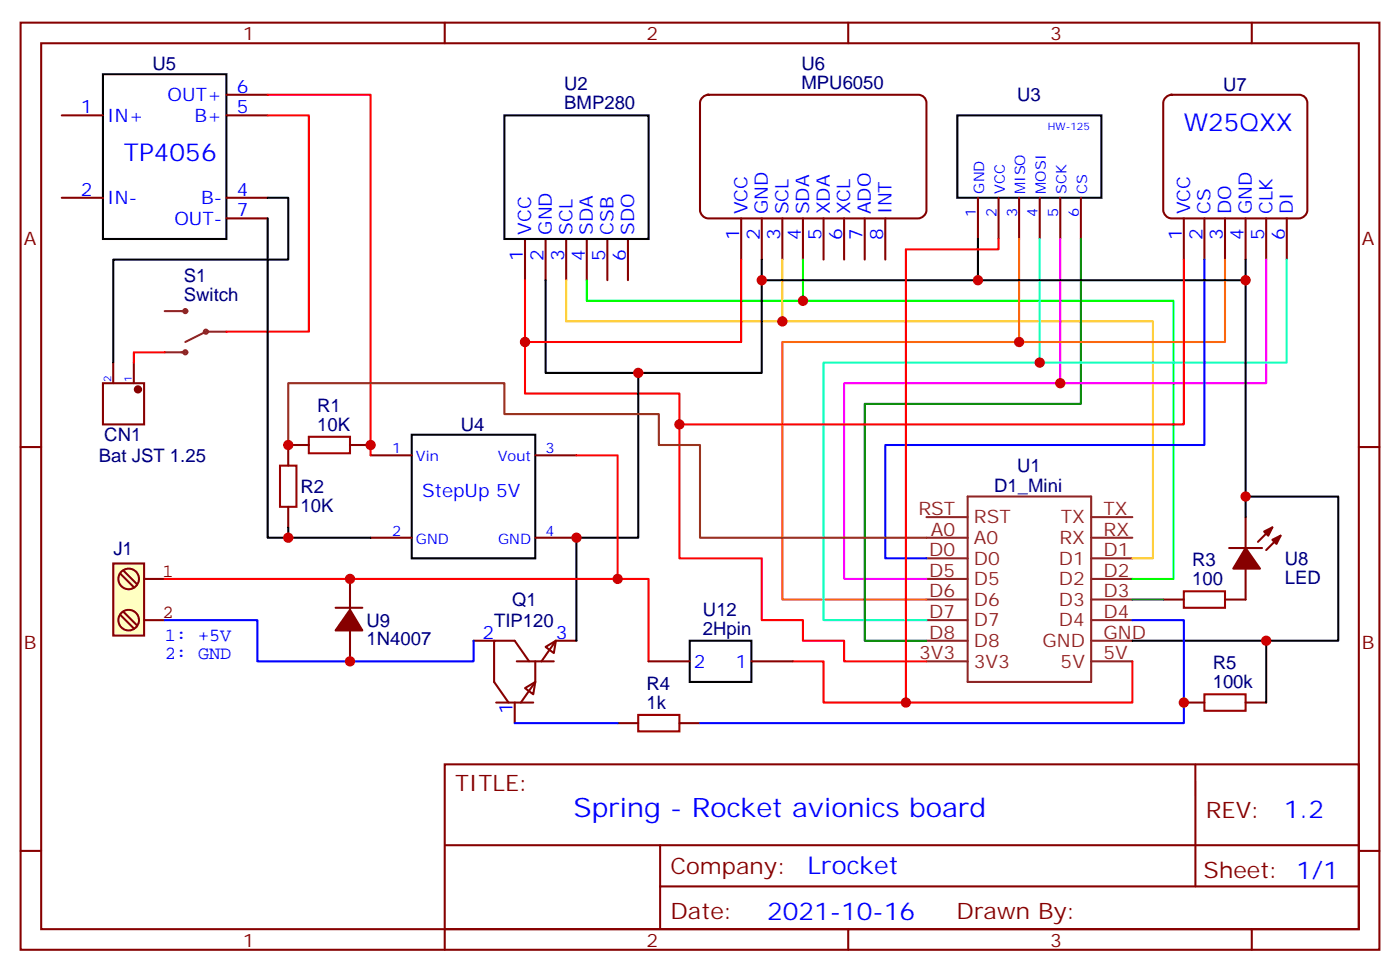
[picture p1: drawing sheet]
<svg xmlns="http://www.w3.org/2000/svg" width="240mm" height="166mm" viewBox="0 0 240 166" stroke-linecap="round" stroke-linejoin="round" font-family="sans-serif">
<g fill="none" stroke="#870000" stroke-width=".35">
<path d="M3.5 3.9h232.9v158.7h-232.9zM7.1 7.4h225.7v151.7h-225.7zM76.2 3.9v3.5M145.3 3.9v3.5M214.5 3.9v3.5M90 40.9v7.1M93.5 40.9v7.1M97 40.9v7.1M100.5 40.9v7.1M104.1 40.9v7.1M107.6 40.9v7.1M3.5 76.6h3.6"/>
<path d="M232.8 76.6h3.6M76.2 130.9h156.6v28.2h-156.6zM204.8 130.9v20.9M3.5 145.7h3.6M76.2 159.1v3.5M76.2 144.7h156.5M113.1 151.8h119.6M113.1 144.7v14.1M145.3 159.1v3.5M214.5 159.1v3.5M232.8 145.7h3.6"/>
</g>
<g fill="none" stroke="#8c2424" stroke-width=".35">
<path d="M158.7 99.1h7.1M158.7 95.6h7.1M158.7 92.1h7.1M158.7 88.5h7.1M165.8 85h21.2v31.8h-21.2zM187 99.1h7M187 95.6h7M187 92.1h7M187 88.5h7M158.7 113.2h7.1M158.7 109.7h7.1M158.7 106.2h7.1"/>
<path d="M158.7 102.7h7.1M187 113.2h7M187 109.7h7M187 106.2h7M187 102.7h7"/>
</g>
<path d="M86.4 19.8h24.7v21.1h-24.7z" fill="none" stroke="#000" stroke-width=".35"/>
<path d="M120.3 16.8l.3-.3 .8-.3h35.9a1.41 1.41 0 0 1 1.4 1.4v18.4a1.51 1.51 0 0 1-1.4 1.4h-35.9a1.51 1.51 0 0 1-1.5-1.4v-18.4z" fill="#fff" stroke="#800000" stroke-width=".35"/>
<g fill="none" stroke="#870000" stroke-width=".35">
<path d="M127 37.4v7M130.5 37.4v7M134.1 37.4v7M137.6 37.4v7M141.1 37.4v7M144.6 37.4v7M148.2 37.4v7M151.7 37.4v7M167.6 33.9v7M171.1 33.9v7M174.6 33.9v7M178.2 33.9v7"/>
<path d="M181.7 33.9v7M185.2 33.9v7"/>
</g>
<path d="M164 19.8h24.7v14.1h-24.7z" fill="none" stroke="#000" stroke-width=".35"/>
<path d="M199.6 16.8l.4-.3 .7-.3h21.9a1.41 1.41 0 0 1 1.4 1.4v18.4a1.51 1.51 0 0 1-1.4 1.4h-21.9a1.51 1.51 0 0 1-1.4-1.4v-18.4z" fill="#fff" stroke="#800000" stroke-width=".35"/>
<g fill="none" stroke="#870000" stroke-width=".35">
<path d="M10.6 19.8h7M38.8 19.8h7.1M38.8 16.2h7.1M10.6 33.9h7M38.8 33.9h7.1M38.8 37.4h7.1M202.8 37.4v7M206.4 37.4v7M209.9 37.4v7M213.4 37.4v7M217 37.4v7M220.5 37.4v7"/>
<path d="M17.6 65.6h7.1v7.1h-7.1zM19.4 62.1v3.5M22.9 62.1v3.5M52.9 76.2h-3.5v3.5M60 76.2h3.5M63.5 78h7.1M91.7 78h7.1M49.4 86.8v3.5M63.5 92.1h7.1M91.7 92.1h7.1M210.6 93.8h5.7M213.4 88.5v5.3"/>
<path d="M213.4 97.4v5.3h-3.5M218 90.3l-2.5 2.5M219.4 91.7l-2.4 2.5M81.1 109.7h3.6M88.5 113.2h6.4M90 117.8l1.7-1-.3 2.1zM90.7 113.2l-2.5-3.5h-3.5v7.1l2.4 3.5M91.7 113.2v3.6l-2.4 3.5M93.5 110.8l1.7-1.1-.3 2.1zM98.8 109.7h-3.6l-2.4 3.5M199.3 102.7h3.5M85 120.3h6.4"/>
<path d="M88.2 120.3v3.5M105.8 123.8h3.6M116.4 123.8h3.5M202.8 120.3h3.6M213.4 120.3h3.6"/>
</g>
<path d="M17.6 12.7h21.2v28.2h-21.2zM45.9 33.9h3.5v10.5h-30v17.7M45.9 37.4v54.7h17.6M93.5 48v15.9h15.9v28.2h-10.6v17.6M130.5 44.4v19.5h-21.1M167.6 40.9v7.1h-37.1M167.6 48h45.8M213.4 44.4v44.1M70.6 74.4h21.1v21.2h-21.1zM213.4 85h15.9v24.7h-35.3" fill="none" stroke="#000" stroke-width=".35"/>
<g fill="#870000" stroke="#870000" stroke-width=".35">
<path d="M213.4 93.8l2.5 3.6h-4.6z"/>
<path d="M218 92.4l1.4-.7-.7 1.4z"/>
<path d="M216.6 91l1.4-.7-.7 1.4z"/>
<circle cx="23.6" cy="66.7" r=".53"/>
</g>
<g fill="none" stroke="#8c2424" stroke-width=".35">
<path d="M28.2 53.3h3.5M38.8 56.8h-3.5l-3.6 1.8M28.2 60.3h3.5"/>
<circle cx="31.8" cy="53.3" r=".35"/>
<circle cx="35.3" cy="56.8" r=".35"/>
<circle cx="31.8" cy="60.3" r=".35"/>
</g>
<path d="M45.9 19.8h7v37h-14.1M45.9 16.2h17.6v61.8M90 48v19.4h26.4v28.2h14.1v10.6h7.1v3.5h7v3.5h14.1M127 44.4v14.2h-37" fill="none" stroke="#f00" stroke-width=".35"/>
<path d="M48 79.7h2.8v7.1h-2.8zM52.9 74.8h7.1v2.8h-7.1zM202.8 101.2h7.1v2.9h-7.1zM206.4 118.9h7v2.8h-7zM109.4 122.4h7v2.8h-7z" fill="none" stroke="#a10000" stroke-width=".35"/>
<path d="M97 48v7h100.6v40.6h-3.6M134.1 44.4v10.6" fill="none" stroke="#fc0" stroke-width=".35"/>
<path d="M100.5 48v3.5h100.6v47.6h-7.1M137.6 44.4v7.1" fill="none" stroke="#0f0" stroke-width=".35"/>
<path d="M181.7 40.9v24.7h-37.1v33.5h14.1M217 44.4v21.2h-35.3" fill="none" stroke="#f0f" stroke-width=".35"/>
<path d="M174.6 40.9v17.7h-40.5v44.1h24.6M209.9 44.4v14.2h-35.3" fill="none" stroke="#f60" stroke-width=".35"/>
<path d="M178.2 40.9v21.2h-37.1v44.1h17.6M220.5 44.4v17.7h-42.3" fill="none" stroke="#0ff" stroke-width=".35"/>
<path d="M185.2 40.9v28.2h-37v40.6h10.5" fill="none" stroke="#008700" stroke-width=".35"/>
<path d="M206.4 44.4v31.8h-54.7v19.4h7M194 106.2h8.8v17.6h-82.9" fill="none" stroke="#00f" stroke-width=".35"/>
<path d="M49.4 76.2v-10.6h37v5.3h26.5v5.3h7v15.9h38.8" fill="none" stroke="#930" stroke-width=".35"/>
<path d="M19.4 96.5h5.3v12.3h-5.3z" fill="#ffffc2" stroke="#850000" stroke-width=".35"/>
<path d="M20.6 98.2l2.3 2.3M21.2 97.7l2.3 2.3M23.8 99.1a1.76 1.76 0 0 0-2.6-1.5 1.76 1.76 0 0 0-.1 3 1.76 1.76 0 0 0 2.7-1.3M24.7 99.1h3.5M20.6 105.3l2.3 2.3M21.2 104.8l2.3 2.3M23.8 106.2a1.76 1.76 0 0 0-2.6-1.6 1.76 1.76 0 0 0-.1 3.1 1.76 1.76 0 0 0 2.7-1.4M24.7 106.2h3.5" fill="none" stroke="#850000" stroke-width=".35"/>
<path d="M60 99.1v5.3M57.5 104.1h4.6M60 107.9v5.3M111.1 113.2h7.1M128.8 113.2h7" fill="none" stroke="#870000" stroke-width=".35"/>
<path d="M60 104.4l2.1 3.5h-4.6z" fill="#870000" stroke="#870000" stroke-width=".35"/>
<path d="M171.1 40.9v1.8h-15.9v77.6M202.8 44.4v28.3h-86.4M28.2 60.3h-5.3v1.8M98.8 78h7v21.1h5.3v14.1M28.2 99.1h77.6M135.8 113.2h5.3v7.1h52.9v-7.1" fill="none" stroke="#f00" stroke-width=".35"/>
<path d="M49.4 90.3v1.8M118.2 109.7h10.6v7.1h-10.6zM217 109.7v10.6" fill="none" stroke="#000" stroke-width=".35"/>
<path d="M28.2 106.2h15.9v7h37v-3.5M88.2 123.8h17.6" fill="none" stroke="#00f" stroke-width=".35"/>
<path d="M194 102.7h5.3" fill="none" stroke="#008700" stroke-width=".35"/>
<g fill="#c00">
<circle cx="134.1" cy="55" r=".88"/>
<circle cx="137.6" cy="51.5" r=".88"/>
<circle cx="90" cy="58.6" r=".88"/>
<circle cx="109.4" cy="63.9" r=".88"/>
<circle cx="181.7" cy="65.6" r=".88"/>
<circle cx="178.2" cy="62.1" r=".88"/>
<circle cx="174.6" cy="58.6" r=".88"/>
<circle cx="130.5" cy="48" r=".88"/>
<circle cx="213.4" cy="85" r=".88"/>
<circle cx="167.6" cy="48" r=".88"/>
<circle cx="213.4" cy="48" r=".88"/>
<circle cx="202.8" cy="120.3" r=".88"/>
<circle cx="49.4" cy="92.1" r=".88"/>
<circle cx="105.8" cy="99.1" r=".88"/>
<circle cx="60" cy="99.1" r=".88"/>
<circle cx="60" cy="113.2" r=".88"/>
<circle cx="217" cy="109.7" r=".88"/>
<circle cx="49.4" cy="76.2" r=".88"/>
<circle cx="63.5" cy="76.2" r=".88"/>
<circle cx="98.8" cy="92.1" r=".88"/>
<circle cx="116.4" cy="72.7" r=".88"/>
<circle cx="155.2" cy="120.3" r=".88"/>
</g>
<text font-size="4.6" fill="#00f" x="98.3" y="139.9">Spring - Rocket avionics board</text>
<g font-size="4.2" fill="#00f">
<text x="202.8" y="22.4">W25QXX</text>
<text x="21.2" y="27.5">TP4056</text>
<text x="220" y="140.1">1.2</text>
<text x="138.4" y="149.7">Lrocket</text>
<text x="131.5" y="157.5">2021-10-16</text>
</g>
<g font-size="3.9" fill="#800">
<text x="78" y="135.5">TITLE:</text>
<text x="206.6" y="140.1">REV:</text>
<text x="114.9" y="149.7">Company:</text>
<text x="206.2" y="150.3">Sheet: 1/1</text>
<text x="114.9" y="157.3">Date:</text>
<text x="163.9" y="157.4">Drawn By:</text>
</g>
<g font-size="3.2" fill="#800">
<text x="41.6" y="6.9">1</text>
<text x="110.8" y="6.9">2</text>
<text x="179.9" y="6.9">3</text>
<text x="4.1" y="42">A</text>
<text x="233.4" y="42">A</text>
<text x="4.1" y="111.1">B</text>
<text x="233.4" y="111.1">B</text>
<text x="41.6" y="162.1">1</text>
<text x="110.8" y="162.1">2</text>
<text x="179.9" y="162.1">3</text>
</g>
<g font-size="3.2" fill="#000080">
<text x="137.3" y="11.9">U6</text>
<text x="26.1" y="12.1">U5</text>
<text x="96.7" y="15.5">U2</text>
<text x="137.3" y="15.2">MPU6050</text>
<text x="174.3" y="17.4">U3</text>
<text x="209.6" y="15.6">U7</text>
<text x="96.7" y="18.7">BMP280</text>
<text x="31.5" y="51.5">Switch</text>
<text x="31.5" y="48.3">S1</text>
<text x="54.3" y="70.5">R1</text>
<text x="17.9" y="75.6">CN1</text>
<text x="54.3" y="73.7">10K</text>
<text x="78.9" y="73.8">U4</text>
<text x="17" y="79.1">Bat JST 1.25</text>
<text x="174.3" y="80.9">U1</text>
<text x="51.5" y="87.6">10K</text>
<text x="51.5" y="84.4">R2</text>
<text x="170.4" y="84.3">D1_Mini</text>
<text x="19.4" y="95">J1</text>
<text x="204.3" y="100.2">100</text>
<text x="204.3" y="97">R3</text>
<text x="220.1" y="100">LED</text>
<text x="220.1" y="96.7">U8</text>
<text x="62.8" y="107.3">U9</text>
<text x="84.7" y="107.4">TIP120</text>
<text x="87.8" y="103.8">Q1</text>
<text x="120.5" y="105.5">U12</text>
<text x="62.8" y="110.5">1N4007</text>
<text x="120.5" y="108.7">2Hpin</text>
<text x="110.8" y="118.2">R4</text>
<text x="207.8" y="117.8">100k</text>
<text x="207.8" y="114.6">R5</text>
<text x="110.8" y="121.4">1k</text>
</g>
<g font-size="3.2" fill="#00f">
<text x="28.7" y="17.3">OUT+</text>
<text x="40.6" y="15.9">6</text>
<text x="13.9" y="19.4">1</text>
<text x="18.3" y="20.8">IN+</text>
<text x="33.3" y="20.8">B+</text>
<text x="40.6" y="19.4">5</text>
<text x="13.9" y="33.5">2</text>
<text x="18.3" y="34.9">IN-</text>
<text x="34.5" y="34.9">B-</text>
<text x="40.6" y="33.5">4</text>
<text x="29.9" y="38.5">OUT-</text>
<text x="40.6" y="37">7</text>
<text x="91" y="40.2" transform="rotate(-90 91 40.2)">VCC</text>
<text x="94.5" y="40.2" transform="rotate(-90 94.5 40.2)">GND</text>
<text x="98.1" y="40.2" transform="rotate(-90 98.1 40.2)">SCL</text>
<text x="101.6" y="40.2" transform="rotate(-90 101.6 40.2)">SDA</text>
<text x="105.1" y="40.2" transform="rotate(-90 105.1 40.2)">CSB</text>
<text x="108.7" y="40.2" transform="rotate(-90 108.7 40.2)">SDO</text>
<text x="126.6" y="41.2" transform="rotate(-90 126.6 41.2)">1</text>
<text x="128.1" y="36.7" transform="rotate(-90 128.1 36.7)">VCC</text>
<text x="130.2" y="41.2" transform="rotate(-90 130.2 41.2)">2</text>
<text x="131.6" y="36.7" transform="rotate(-90 131.6 36.7)">GND</text>
<text x="133.7" y="41.2" transform="rotate(-90 133.7 41.2)">3</text>
<text x="135.1" y="36.7" transform="rotate(-90 135.1 36.7)">SCL</text>
<text x="137.2" y="41.2" transform="rotate(-90 137.2 41.2)">4</text>
<text x="138.6" y="36.7" transform="rotate(-90 138.6 36.7)">SDA</text>
<text x="140.8" y="41.2" transform="rotate(-90 140.8 41.2)">5</text>
<text x="142.2" y="36.7" transform="rotate(-90 142.2 36.7)">XDA</text>
<text x="144.3" y="41.2" transform="rotate(-90 144.3 41.2)">6</text>
<text x="145.7" y="36.7" transform="rotate(-90 145.7 36.7)">XCL</text>
<text x="147.8" y="41.2" transform="rotate(-90 147.8 41.2)">7</text>
<text x="149.2" y="36.7" transform="rotate(-90 149.2 36.7)">ADO</text>
<text x="151.3" y="41.2" transform="rotate(-90 151.3 41.2)">8</text>
<text x="152.8" y="36.7" transform="rotate(-90 152.8 36.7)">INT</text>
<text x="202.5" y="41.2" transform="rotate(-90 202.5 41.2)">1</text>
<text x="203.9" y="36.7" transform="rotate(-90 203.9 36.7)">VCC</text>
<text x="206" y="41.2" transform="rotate(-90 206 41.2)">2</text>
<text x="207.4" y="36.7" transform="rotate(-90 207.4 36.7)">CS</text>
<text x="209.5" y="41.2" transform="rotate(-90 209.5 41.2)">3</text>
<text x="211" y="36.7" transform="rotate(-90 211 36.7)">DO</text>
<text x="213.1" y="41.2" transform="rotate(-90 213.1 41.2)">4</text>
<text x="214.5" y="36.7" transform="rotate(-90 214.5 36.7)">GND</text>
<text x="216.6" y="41.2" transform="rotate(-90 216.6 41.2)">5</text>
<text x="218" y="36.7" transform="rotate(-90 218 36.7)">CLK</text>
<text x="220.1" y="41.2" transform="rotate(-90 220.1 41.2)">6</text>
<text x="221.5" y="36.7" transform="rotate(-90 221.5 36.7)">DI</text>
<text x="89.6" y="44.7" transform="rotate(-90 89.6 44.7)">1</text>
<text x="93.1" y="44.7" transform="rotate(-90 93.1 44.7)">2</text>
<text x="96.7" y="44.7" transform="rotate(-90 96.7 44.7)">3</text>
<text x="100.2" y="44.7" transform="rotate(-90 100.2 44.7)">4</text>
<text x="103.7" y="44.7" transform="rotate(-90 103.7 44.7)">5</text>
<text x="107.2" y="44.7" transform="rotate(-90 107.2 44.7)">6</text>
<text x="72.3" y="85">StepUp 5V</text>
<text x="28.2" y="109.7">1: +5V</text>
<text x="28.2" y="112.9">2: GND</text>
<text x="82.6" y="109.4">2</text>
<text x="95.2" y="109.4">3</text>
<text x="118.9" y="114.3">2</text>
<text x="126" y="114.3">1</text>
<text x="87.8" y="122.3" transform="rotate(-90 87.8 122.3)">1</text>
</g>
<g font-size="3.2" fill="#8d2323">
<text x="157.4" y="88.2">RST</text>
<text x="166.9" y="89.6">RST</text>
<text x="181.8" y="89.6">TX</text>
<text x="189.1" y="88.2">TX</text>
<text x="159.2" y="95.2">D0</text>
<text x="159.5" y="91.7">A0</text>
<text x="166.9" y="93.1">A0</text>
<text x="181.5" y="93.1">RX</text>
<text x="189.1" y="95.2">D1</text>
<text x="189.1" y="91.7">RX</text>
<text x="159.2" y="98.8">D5</text>
<text x="166.9" y="100.2">D5</text>
<text x="166.9" y="96.7">D0</text>
<text x="181.5" y="100.2">D2</text>
<text x="181.5" y="96.7">D1</text>
<text x="189.1" y="98.8">D2</text>
<text x="159.2" y="105.8">D7</text>
<text x="159.2" y="102.3">D6</text>
<text x="166.9" y="107.2">D7</text>
<text x="166.9" y="103.7">D6</text>
<text x="181.5" y="107.2">D4</text>
<text x="181.5" y="103.7">D3</text>
<text x="189.1" y="105.8">D4</text>
<text x="189.1" y="102.3">D3</text>
<text x="157.5" y="112.9">3V3</text>
<text x="159.2" y="109.4">D8</text>
<text x="166.9" y="110.8">D8</text>
<text x="178.6" y="110.8">GND</text>
<text x="189.1" y="112.9">5V</text>
<text x="189.1" y="109.4">GND</text>
<text x="166.9" y="114.3">3V3</text>
<text x="181.7" y="114.3">5V</text>
</g>
<g font-size="3.2" fill="#840000">
<text x="27.9" y="98.8">1</text>
<text x="27.9" y="105.8">2</text>
</g>
<g font-size="2.5" fill="#00f">
<text x="168.6" y="33.2" transform="rotate(-90 168.6 33.2)">GND</text>
<text x="172.2" y="33.2" transform="rotate(-90 172.2 33.2)">VCC</text>
<text x="175.7" y="33.2" transform="rotate(-90 175.7 33.2)">MISO</text>
<text x="179.2" y="33.2" transform="rotate(-90 179.2 33.2)">MOSI</text>
<text x="182.7" y="33.2" transform="rotate(-90 182.7 33.2)">SCK</text>
<text x="186.3" y="33.2" transform="rotate(-90 186.3 33.2)">CS</text>
<text x="167.2" y="37.2" transform="rotate(-90 167.2 37.2)">1</text>
<text x="170.7" y="37.2" transform="rotate(-90 170.7 37.2)">2</text>
<text x="174.3" y="37.2" transform="rotate(-90 174.3 37.2)">3</text>
<text x="177.8" y="37.2" transform="rotate(-90 177.8 37.2)">4</text>
<text x="181.3" y="37.2" transform="rotate(-90 181.3 37.2)">5</text>
<text x="184.9" y="37.2" transform="rotate(-90 184.9 37.2)">6</text>
<text x="67.2" y="77.6">1</text>
<text x="93.5" y="77.6">3</text>
<text x="71.3" y="79">Vin</text>
<text x="85.3" y="79">Vout</text>
<text x="67.2" y="91.7">2</text>
<text x="71.3" y="93.1">GND</text>
<text x="85.4" y="93.1">GND</text>
<text x="93.5" y="91.7">4</text>
</g>
<g font-size="1.8" fill="#00f">
<text x="179.5" y="22.3">HW-125</text>
<text x="19" y="65.4" transform="rotate(-90 19 65.4)">2</text>
<text x="22.6" y="65.4" transform="rotate(-90 22.6 65.4)">1</text>
</g>
</svg>
